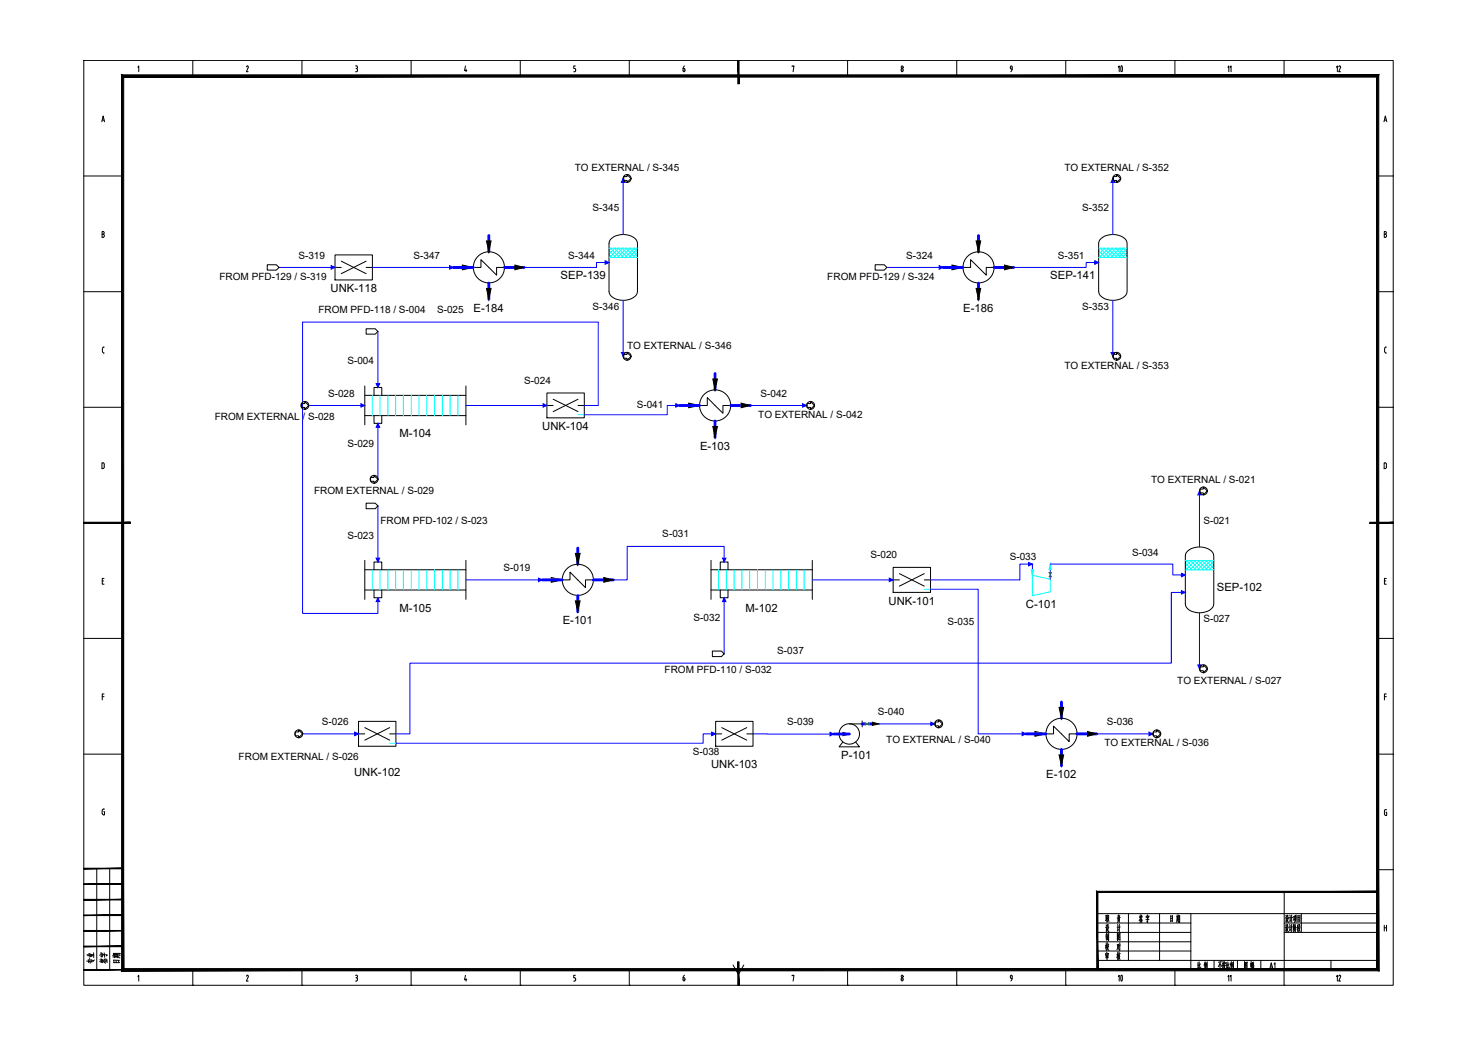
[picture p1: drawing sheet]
<svg xmlns="http://www.w3.org/2000/svg" width="420mm" height="297mm" viewBox="0 0 420 297" stroke-linecap="round" stroke-linejoin="round" font-family="sans-serif">
<g fill="none" stroke="#000" stroke-width=".28">
<path d="M23.8 17.2h372.3v262.9h-372.3zM39.2 19.1l.2-.4v1.7M54.8 17.2h.1M54.8 17.2v4.4M70.3 18.7l.3 .2v.4M70.3 18.7l-.2 .3M70.5 19.3l-.5 1.1h.6M85.8 17.2h.1M85.8 17.2v4.4M101.1 18.7l.5 .2v.4l-.2 .2M101.2 19.5h.1M101.4 19.5l.2 .3"/>
<path d="M101.6 19.8v.3M116.9 17.2h.1M116.9 17.2v4.4M132.3 18.7l-.2 1.4h.6M132.5 19.7v.7M147.9 17.2h.1M147.9 17.2v4.4M163.4 19.5l.2 .3-.2 .6M163.6 18.7h-.5v.8h.3M178.9 17.2h.1M178.9 17.2v4.4M194.6 18.7l-.4 .8"/>
<path d="M194.7 19.8v.3M194.7 19.8l-.1-.3h-.4l.1 .8h.3l.1-.3M209.9 17.2h.1M225.2 18.9v-.2h.5l-.2 1.7M240.9 17.2h.1M240.9 17.2v4.4M256.7 19.8v.3M256.7 19.8l-.1-.3a.42 .42 0 0 0-.4 .4 .42 .42 0 0 0 .4 .4l.1-.3M272 17.2h.1M272 17.2v4.4M287.5 19.7h.2M287.5 19.6a.43 .43 0 0 1-.3-.5 .43 .43 0 0 1 .4-.3l.1 1.1-.4 .5"/>
<path d="M303 17.2h.1M303 17.2v4.4M334 17.2h.1M334 17.2v4.4M365 17.2h.1M365 17.2v4.4M28.9 34.6l.4-1.6 .4 1.6M29.1 34.1h.5M101.6 20l-.1 .3-.4 .1M163.1 20.4h.3M393.4 34.6l.4-1.6 .4 1.6M393.6 34.1h.5"/>
<path d="M23.8 50h11.1M391.6 50h4.5M396.1 50h.1M29.3 66.5l.3-.1v-.4l-.6-.2v1.7h.3l.3-.3v-.4l-.6-.2M393.5 66.6h.3M393.8 65.8h-.3v1.7h.3M393.8 66.6l.4 .4-.4 .5M393.8 65.8l.3 .4-.3 .3M23.8 82.9h11.1M29.6 98.7h-.3l-.2 .4 .1 1 .4 .3M391.6 82.9h4.5M393.6 99.1v.8"/>
<path d="M393.6 99.9l.3 .4M393.9 98.7h.2M393.9 98.7l-.3 .4M396.1 82.9h.1M23.8 115.8h11.1M391.6 115.8h4.5M393.9 100.4h.2M396.1 115.8h.1M29 131.6l.6 .2 .1 .9-.2 .4-.5 .1zM394.1 132.1v.6M394.2 132l-.2-.4h-.5v1.6l.5-.1 .2-.4M396.1 148.6h.1"/>
<path d="M29.1 165.1h.3M29.6 164.4h-.5v1.7h.5M393.6 165.1h.4M394.1 164.4h-.5v1.7h.5M23.8 181.5h11.1M29.1 198h.5M29.6 197.3h-.5v1.7M391.6 181.5h4.5M393.6 198h.5M394.1 197.3h-.5v1.7M396.1 181.5h.1M23.8 214.4h11.1"/>
<path d="M391.6 214.4h4.5M396.1 214.4h.1M29 230.4v.8M29.5 230.7h.2v.9l-.5-.1-.1-.4M29.7 230h-.5l-.1 .4M394 230.9h.2v.9h-.3M394.2 230.2l-.6 .1v1l.3 .5M27.5 246.9v28.8M31.2 246.9v28.8M311.9 259.7h79.7M320.8 259.7v13.3M329.6 259.7v13.3"/>
<path d="M338.5 259.7v16M365.1 253.5v22.2M369.9 259.7v5.3M391.6 247.2h4.5M396.1 247.2h.1M39.2 277.6l.2-.4v1.7M54.8 275.7v4.4M70.3 277.2l.3 .2v.3M70.3 277.2l-.2 .3M70.5 277.8l-.5 1.1h.6M85.8 275.7v4.4M101.1 277.2h.2"/>
<path d="M101.1 278.9h.2M101.2 277.9l.3 .1 .1 .3M101.4 277.2l.2 .3-.2 .4M101.6 278.3v.2M101.6 278.5l-.2 .3M116.9 275.7v4.4M132.3 277.2l-.2 1.3h.6M132.5 278.2v.7M147.9 275.7v4.4M163.1 278.9h.3M163.4 277.9l.2 .6M163.6 277.2h-.5v.7h.3"/>
<path d="M163.6 278.5l-.2 .3M178.9 275.7v4.4M194.2 278.5l.2 .3 .3-.3M194.6 277.2l-.4 .7M194.7 278.3v.2M194.7 278.3l-.1-.3-.4-.1v.6M208.4 274.3l1.5 2.7 1.5-2.7M225.2 277.4v-.2h.5l-.2 1.7M240.9 275.7v4.4M256.2 278.5l.3 .3 .2-.3M256.7 278.3v.2M256.7 278.3l-.2-.4-.3 .6"/>
<path d="M272 275.7v4.4M287.2 277.5l.3-.3 .3 .3M287.2 277.8l.3 .3M287.2 277.6v.2M287.5 278.2h.2M287.7 278.1l-.4 .7M287.7 277.6v.5M303 275.7v4.4M311.9 273h79.7M311.9 262.4h26.6M311.9 265h26.6M311.9 267.7h26.6"/>
<path d="M311.9 270.3h26.6M324.1 261.6l.1 .3M324.2 260l-.2 .9M324.2 260.5v.3M324.3 261.5v.4M324.3 260.8l.5 .8M324.3 260.4l-.2 .1M324.5 261.3l-.4 .1M324.5 260.1l-.7 1.6M324.5 261.5l-.1 .6M324.6 260.5v.3M324.7 262.1l-.7 .1"/>
<path d="M324.8 260.4l-.3 .1M325.9 260.4l-.1 .4M326.2 260v.4M326.2 261v1.2l-.2-.3M326.4 260.8h-.4M326.4 260.7l-.2 .4M326.6 260.4l-.7 .1M326.6 260.4l-.1 .4M326.6 261.3l-.9 .1M332.8 260.3v1.7M333.1 261l-.3 .1M333.3 260.3l-.5 .2"/>
<path d="M333.3 261.7l-.5 .1M333.3 260.3v1.6M334 275.7v4.4M334.6 260.1v1.3M334.6 261.6l-.1 .6M334.8 261.6l.1 .3M334.8 260.8h-.2M334.8 261.1h-.2M334.9 260v1.4M335 260.4l-.5 .1M335 261.4l-.5 .1M335.1 260.3l-.1 1.9"/>
<path d="M335.3 260.8h-.2M335.3 261.2l-.2 .1M335.4 260.2v2l-.2-.2M335.4 260.3h-.3M340.6 273.5v1.7M340.8 274.3l-.2 .1M340.9 274.9l-.4 .5M340.9 273.4v1.8l.2 .2h.2v-.5M341.2 274l-.3 .6M342.5 273.8v1.7M342.6 273.4l-.3 1M342.6 274.4l.2 .3"/>
<path d="M342.8 273.7l-.3 .9M342.9 274.1l-.3 1.2M342.9 274.1l-.2 .1M342.9 273.7l-.3 .1M343 273.9v1M343.2 273.4v2l-.2-.2M345.1 273v2.7M346.8 273.9v1.5M346.9 273.4l-.6 1.4M347 274.1l.3 .6M347.2 273.4l-.8 .1M347.7 273.3v2.1l-.2-.2"/>
<path d="M347.8 274.3l-.3 .3M347.8 273.9l-.3 .1M347.8 273.6v.5M348 273.3l.1 .3M348.1 273.9l-.2 .9 .4 .6M348.2 274.4l-.4 1.1M348.3 273.8h-.5M348.3 273.6v.4M348.4 274.4l-.6 .1M348.7 273.5v1.7M349 274.2l-.3 .2M349.1 273.4v1.8l.2 .2h.1v-.5"/>
<path d="M349.4 274l-.3 .6M350 273.8v1.7M350 273.3l-.3 1.1M350.1 274.4l.1 .3M350.2 273.7l-.2 .9M350.3 274.1l-.2 1.2M350.3 274.1l-.2 .1M350.4 273.6l-.3 .2M350.5 273.9v1M350.6 273.3v2.1l-.1-.2M351.8 273v2.7M353.8 275.4v-2v2"/>
<path d="M353.8 275.3h.7M354.1 274.1l.4 .5M354.1 274.9l.1 .3M354.1 274.6l.1 .2M354.2 273.7l-.3 .6M354.3 273.9l-.2 .1M354.4 273.8l-.6 .9M354.5 273.4v2M354.5 273.5l-.7 .1M355.5 274l.3-.1v.7M355.5 273.8v.9M355.7 273.3v2.2"/>
<path d="M355.9 274.4v1.1M356 273.8v.6M356.2 274.5v.9M356.3 274.9l-.3 .1M356.3 275.3l-.4 .1M356.3 273.8l-.3 .1M356.3 273.8v.4l-.3 .1M356.4 274.5l-.5 .1M356.4 273.5l-.5 .1M356.4 274.4l-.1 1M365 275.7v4.4M365.1 262.4h26.5"/>
<path d="M365.1 265h26.5M365.4 262.9l.2 .3M365.5 260.2l.2 .3M365.6 263.6h-.3M365.6 263.5v1M365.6 260.9h-.2M365.6 260.8v1M365.7 264.2l-.2 .5M365.8 264l.5 .8M365.8 261.5l-.3 .5M365.8 261.3l.5 .9M365.8 262.8l-.1 1"/>
<path d="M365.9 260.1l-.2 1M366 262.8v.6l.3 .2M366 262.9h-.2M366.1 260.1l.1 .8h.1M366.1 260.2l-.2 .1M366.1 263.8h-.4M366.1 263.7l-.5 1.1M366.2 261.1h-.4M366.2 261l-.5 1.2M366.6 262.8l.2 .4M366.7 260.1l.1 .4M366.7 263.4l-.1 1.2 .2-.5"/>
<path d="M366.7 263.5l-.2 .1M366.8 260.8l-.2 .1M366.8 260.7l-.1 1.2M366.9 261.5l-.2 .4M367.1 262.7v2.1M367.2 260.1v2.1M367.4 263.5l-.6 .1M367.4 260.8l-.5 .1M367.7 262.7v2.1M367.8 260.5v.9M367.9 262.8l-.1 1.4-.1-.2M367.9 262.9h-.2"/>
<path d="M368 260.5h-.3M368.1 263.6l-.3 1.2M368.1 260.5v1.1M368.1 261.3l-.4 .3M368.1 262.9l.4 .8M368.2 262.7l-.3 1M368.2 263.5v1.4M368.3 260.8l-.4 1.4M368.3 260.2l-.1 .5M368.3 261.6l.2 .5M368.5 260.6l-.4 .1M368.5 260.5v1.1"/>
<path d="M368.6 260.1l-.5 .2M368.9 262.9v1.8M369 260.2v1.9M369.1 263.6l-.2 .1M369.1 263.3l-.2 .1M369.1 264l-.4 .2M369.1 262.8l-.2 .3M369.2 264l.4 .7M369.2 263.8l.3-.1-.5 1.1M369.3 262.8l-.1 .9M369.5 262.8l.1 .7M369.5 261.2l-.5 .1"/>
<path d="M369.5 260.8h-.5M369.5 262.9h-.2M369.5 261.7l-.5 .1M369.6 260.3l-.6 .1M369.6 260.2l-.1 1.9M378.4 273v2.7M393.5 263v1.7M393.5 263.7h.7M394.2 263v1.7M54.8 280.1h.1M85.8 280.1h.1M116.9 280.1h.1"/>
<path d="M147.9 280.1h.1M178.9 280.1h.1M209.9 280.1h.1M240.9 280.1h.1M272 280.1h.1M303 280.1h.1M334 280.1h.1M365 280.1h.1"/>
<circle cx="256.4" cy="19.1" r=".32"/>
<circle cx="256.4" cy="277.5" r=".32"/>
</g>
<g fill="#000" stroke="#000" stroke-width=".28">
<path d="M209.7 17.2l.4 6.6v-6.6zM209.7 17.2l.4 6.6h-.4z"/>
<path d="M34.6 21.3l.6 254v-253.4zM34.6 21.3l.6 254-.6 .7zM35.2 275.3l-.6 .7 356.7-.7zM34.6 276l356.7-.7 .7 .7zM391.3 21.9v253.4l.7 .7zM391.3 21.9l.7-.6v254.7zM35.2 21.9h356.1l.7-.6zM34.6 21.3h357.4l-356.8 .6z"/>
<path d="M23.8 148.4v.4l13.3-.4zM23.8 148.8l13.3-.4v.4z"/>
<path d="M389.4 148.8h6.7v-.4zM389.4 148.4h6.7l-6.7 .4z"/>
<path d="M23.8 255.8h11.1v-.2zM23.8 255.6h11.1l-11.1 .2z"/>
<path d="M23.8 251.4h11.1v-.2zM23.8 251.2h11.1l-11.1 .2z"/>
<path d="M23.8 247h11.1v-.2zM23.8 246.8h11.1l-11.1 .2z"/>
<path d="M312.1 253.7h79.5v-.3zM311.8 253.4h79.8l-79.5 .3zM311.8 253.4l.3 22.3v-22zM311.8 253.4l.3 22.3h-.3z"/>
<path d="M23.8 275.7h11.1v-.1zM23.8 275.6h11.1l-11.1 .1z"/>
<path d="M23.8 269.1h11.1v-.2zM23.8 268.9h11.1l-11.1 .2z"/>
<path d="M23.8 264.7h11.1v-.2zM23.8 264.5h11.1l-11.1 .2z"/>
<path d="M23.8 260.3h11.1v-.2zM23.8 260.1h11.1l-11.1 .2z"/>
<path d="M209.7 273.4v6.7h.4zM209.7 273.4h.4v6.7z"/>
</g>
<g fill="none" stroke="#000" stroke-width=".28">
<path d="M134.5 76h2.2v-2.2l4.5 4.4v-2.2h2.2M173.8 67.8a5.4 5.4 0 0 1 7.1 .4l.3 1v13.6a3.6 3.6 0 0 1-4 2.6 3.6 3.6 0 0 1-4.1-2.6v-13.6l.3-1zM273.7 76h2.2v-2.2l4.5 4.4v-2.2h2.2M313 67.8a5.4 5.4 0 0 1 7.1 .4l.3 1v13.6a3.6 3.6 0 0 1-4.1 2.6 3.6 3.6 0 0 1-4-2.6v-13.6l.3-1zM103.7 109.7v11.1M103.7 118.1h28.7M103.7 112.4h28.7M106.3 112.4v-2.3h2.2v2.3M106.3 118.1v2.2h2.2v-2.2M132.4 109.7v11.1M198.9 115.3h2.2v-2.3l4.4 4.5v-2.2h2.2M103.7 159.3v11.1"/>
<path d="M132.4 159.3v11.1M202.1 159.3v11.1M230.9 159.3v11.1M337.6 156.6a5.4 5.4 0 0 1 7.1 .4l.3 1v13.6a3.1 3.1 0 0 1-3.2 2.5 4.3 4.3 0 0 1-4.8-1.9v-14.2l.3-1zM103.7 167.7h28.7M103.7 162h28.7M106.3 162v-2.2h2.2v2.2M106.3 167.7v2.2h2.2v-2.2M159.8 164.8h2.2v-2.2l4.4 4.4v-2.2h2.3M202.1 167.7h28.8M202.1 162h28.8M204.8 162v-2.2h2.2v2.2"/>
<path d="M204.8 167.7v2.2h2.2v-2.2M239.6 210.9l-1.1 1.4h5.8l-1.1-1.4M241.4 205.8h3.7M245.1 204.9v1.7M297.3 208.6h2.2v-2.2l4.4 4.4v-2.2h2.2"/>
<circle cx="139" cy="76" r="4.4"/>
<circle cx="278.2" cy="76" r="4.4"/>
<circle cx="203.3" cy="115.2" r="4.4"/>
<circle cx="164.3" cy="164.8" r="4.4"/>
<circle cx="241.4" cy="208.6" r="2.9"/>
<circle cx="301.8" cy="208.6" r="4.4"/>
</g>
<g fill="none" stroke="#0ff" stroke-width=".28">
<path d="M173.1 72.3l.8 .9M173.1 71.2l1.9 2M173.1 70.6h8.1M173.1 73.2h8.1M173.5 70.6l2.6 2.6M173.7 70.6l-.6 .5M174.6 70.6l2.6 2.6M174.8 70.6l-1.7 1.6M175.7 70.6l2.6 2.6M175.9 70.6l-2.6 2.6M176.8 70.6l2.6 2.6M177 70.6l-2.6 2.6"/>
<path d="M177.9 70.6l2.6 2.6M178.1 70.6l-2.6 2.6M179 70.6l2.2 2.2M179.2 70.6l-2.6 2.6M180.1 70.6l1.1 1.1M180.3 70.6l-2.6 2.6M181.2 70.7l-2.4 2.5M181.2 71.8l-1.3 1.4M181.2 72.9l-.2 .3M312.3 70.6h8.1M312.3 73.2h8.1M312.3 72.3l.8 .9"/>
<path d="M312.3 71.2l1.9 2M312.7 70.6l2.6 2.6M312.9 70.6l-.6 .5M313.8 70.6l2.6 2.6M314 70.6l-1.7 1.6M314.9 70.6l2.6 2.6M315.1 70.6l-2.6 2.6M316 70.6l2.6 2.6M316.2 70.6l-2.6 2.6M317.1 70.6l2.6 2.6M317.3 70.6l-2.6 2.6M318.2 70.6l2.2 2.2"/>
<path d="M318.4 70.6l-2.6 2.6M319.3 70.6l1.1 1.1M319.5 70.6l-2.6 2.6M320.4 70.6h.1M320.4 70.7l-2.4 2.5M320.4 71.8l-1.3 1.4M320.4 72.9l-.2 .3M105.8 112.4v5.7M108 112.4v5.7M110.3 112.4v5.7M112.5 112.4v5.7M114.7 112.4v5.7"/>
<path d="M116.9 112.4v5.7M119.1 112.4v5.7M121.3 112.4v5.7M123.5 112.4v5.7M125.8 112.4v5.7M128 112.4v5.7M130.2 112.4v5.7M337 159.4h8M337.3 159.4l2.7 2.6M337.6 159.4l-.6 .6M338.4 159.4l2.7 2.6M338.7 159.4l-1.7 1.7"/>
<path d="M339.5 159.4l2.7 2.6M339.8 159.4l-2.7 2.6M340.6 159.4l2.6 2.6M340.9 159.4l-2.7 2.6M341.7 159.4l2.6 2.6M341.9 159.4l-2.6 2.6M342.8 159.4l2.2 2.2M343 159.4l-2.6 2.6M343.9 159.4l1.1 1.1M344.1 159.4l-2.6 2.6M345 159.4h.1M345 159.5l-2.4 2.5"/>
<path d="M105.8 162v5.7M108 162v5.7M110.3 162v5.7M112.5 162v5.7M114.7 162v5.7M116.9 162v5.7M119.1 162v5.7M121.3 162v5.7M123.5 162v5.7M125.8 162v5.7M128 162v5.7M130.2 162v5.7"/>
<path d="M204.2 162v5.7M206.5 162v5.7M208.7 162v5.7M210.9 162v5.7M213.1 162v5.7M215.3 162v5.7M217.5 162v5.7M219.7 162v5.7M222 162v5.7M224.2 162v5.7M226.4 162v5.7M228.6 162v5.7"/>
<path d="M337 161.1l.8 .9M337 160.1l1.9 1.9M337 162h8M345 160.6l-1.3 1.4M345 161.7l-.2 .3"/>
</g>
<!-- layer: equipment_outline -->
<path d="M95.2 72.5h10.7v7.1h-10.7zM155.5 111.7h10.6v7.1h-10.6zM253.9 161.3h10.6v7.1h-10.6zM101.9 205h10.7v7.1h-10.7zM203.4 205h10.7v7.1h-10.7z" fill="none" stroke="#000" stroke-width=".28"/>
<!-- layer: internal_symbol -->
<path d="M97 74.2l7.1 3.6M104.1 74.2l-7.1 3.6M157.3 113.5l7 3.5M164.3 113.5l-7 3.5M255.7 163.1l7 3.5M262.7 163.1l-7 3.5M103.7 206.8l7.1 3.6M110.8 206.8l-7.1 3.6M205.2 206.8l7.1 3.6M212.3 206.8l-7.1 3.6" fill="none" stroke="#000" stroke-width=".28"/>
<!-- layer: process_line -->
<path d="M95.2 76h1.8M104.1 76h1.8M155.5 115.3h1.8M164.3 115.3h1.8M253.9 164.8h1.8M262.7 164.8h1.8M101.9 208.6h1.8M110.8 208.6h1.8M203.4 208.6h1.8M212.3 208.6h1.8" fill="none" stroke="#000" stroke-width=".28"/>
<!-- layer: EQUIPMENT -->
<path d="M164.3 117.9h1.8M262.7 167.5h1.8M293.5 163.5l5.1 1.2v3.5l-5.1 1.1zM293.5 162v1.5M110.8 211.3h1.8" fill="none" stroke="#0ff" stroke-width=".28"/>
<g fill="none" stroke="#00f" stroke-width=".8">
<path d="M128.9 76h5.6M139 67v4.6M143.4 76h5.6M268.1 76h5.6M278.2 67v4.6M282.6 76h5.6M139 80.5v4.6M278.2 80.5v4.6M193.2 115.3h5.7M203.3 106.2v4.6M203.3 119.7v4.6M207.7 115.3h5.6"/>
<path d="M164.2 155.8v4.6M154.2 164.8h5.6M164.2 169.3v4.6M168.7 164.8h5.6M301.7 199.5v4.7M237.1 208.6h4.3M245.1 205.8h.9M247 205.8h1M291.7 208.6h5.6M301.7 213v4.7M306.1 208.6h5.7"/>
</g>
<path d="M246 205.5v.6l1-.6v.6zM246.5 205.8h.1" fill="none" stroke="#0f0" stroke-width=".28"/>
<g fill="#000" stroke="#000" stroke-width=".28">
<path d="M131.4 75.3l3.1 .7-3.1 .7zM138.3 68.5h1.3l-.6 3.1zM146.4 75.3l2.6 .7-2.6 .7zM270.6 75.3l3.1 .7-3.1 .7zM277.5 68.5h1.3l-.6 3.1zM285.6 75.3l2.6 .7-2.6 .7zM138.3 82h1.3l-.6 3.1zM277.5 82h1.3l-.6 3.1zM195.8 114.6l3.1 .7-3.1 .6zM202.6 107.7h1.3l-.6 3.1zM210.7 114.6l2.6 .7-2.6 .6zM202.6 121.2h1.3l-.6 3.1z"/>
<path d="M156.7 164.2l3.1 .6-3.1 .7zM163.6 157.3h1.3l-.7 3.1zM163.6 170.8h1.3l-.7 3.1zM171.6 164.2l2.7 .6-2.7 .7zM239.6 208.2l1.8 .4-1.8 .5zM248 205.3l1.8 .5-1.8 .4zM294.2 207.9l3.1 .7-3.1 .7zM301.1 201.1h1.3l-.7 3.1zM301.1 214.6h1.3l-.7 3.1zM309.1 207.9l2.7 .7-2.7 .7z"/>
</g>
<!-- layer: EQUIPMENT -->
<path d="M293.5 160.3v1.7M298.6 160.3v2.5M298.6 163.9v.8" fill="none" stroke="#00f" stroke-width=".28"/>
<path d="M298.2 162.8h.7l-.7 1.1h.7z" fill="none" stroke="#0f0" stroke-width=".28"/>
<g fill="#0ff" stroke="#0ff" stroke-width=".28">
<path d="M293.1 162h.7l-.3 1.5z"/>
<path d="M298.6 160.3l.3 1.6h-.7z"/>
</g>
<!-- layer: STREAM -->
<g fill="none" stroke="#00f" stroke-width=".28">
<path d="M177.2 50.7v16M316.3 50.7v16M79.3 76h15.9M105.9 76h23M173.1 74.6h-3.5v1.4h-20.6M252.1 76h16M312.3 74.6h-3.5v1.4h-20.6M107.4 94.2v15.9M177.2 85.4v15.9M316.3 85.4v15.9M87.7 115.3h16M132.4 115.3h23.1"/>
<path d="M166.1 115.3h4v-23.7h-84.1v82.8h21.4v-4.5M193.2 115.3h-3.5v2.6h-23.6M213.3 115.3h16M107.4 120.3v16M341 139.6v15.9M107.4 143.8v16M205.9 159.8v-4.5h-27.6v9.5h-4M132.4 164.8h21.8M205.9 169.9v16M230.9 164.8h23M264.5 167.5h13.6v41.1h13.6M293.5 160.3h-3.6v4.5h-25.4"/>
<path d="M298.6 160.3h34.8v3.1h3.6M337 168.4h-4v20.1h-216.5v20.1h-3.9M341 174.2v15.9M86 208.6h15.9M203.4 208.6h-3.5v2.7h-87.3M214.1 208.6h23M249.8 205.8h15.9M311.8 208.6h15.9"/>
</g>
<!-- layer: STREAM_ARROW -->
<g fill="#00f" stroke="#00f" stroke-width=".28">
<path d="M106.9 109h1l-.5 1.1z"/>
<path d="M153.1 164.3l1.1 .5-1.1 .5z"/>
<path d="M252.8 164.3l1.1 .5-1.1 .5z"/>
<path d="M341 139.6l.5 1.1h-1z"/>
<path d="M106.9 158.7h1l-.5 1.1z"/>
<path d="M154.4 114.8l1.1 .5-1.1 .4z"/>
<path d="M107.4 169.9l.5 1.1h-1z"/>
<path d="M100.8 208.1l1.1 .5-1.1 .5z"/>
<path d="M340.5 189h1l-.5 1.1z"/>
<path d="M102.6 114.8l1.1 .5-1.1 .4z"/>
<path d="M107.4 120.3l.5 1.1h-1z"/>
<path d="M205.4 158.7h1l-.5 1.1z"/>
<path d="M205.9 169.9l.5 1.1h-1z"/>
<path d="M292.4 159.9l1.1 .4-1.1 .6z"/>
<path d="M335.9 163l1.1 .4-1.1 .5z"/>
<path d="M290.6 208.1l1.1 .5-1.1 .5z"/>
<path d="M326.6 208.1l1.1 .5-1.1 .5z"/>
<path d="M335.9 167.9l1.1 .5-1.1 .5z"/>
<path d="M202.3 208.1l1.1 .5-1.1 .5z"/>
<path d="M236 208.2l1.1 .4-1.1 .6z"/>
<path d="M264.6 205.3l1.1 .5-1.1 .4z"/>
<path d="M192.1 114.8l1.1 .5-1.1 .4z"/>
<path d="M228.2 114.8l1.1 .5-1.1 .4z"/>
<path d="M94.1 75.5l1.1 .5-1.1 .5z"/>
<path d="M267 75.5l1.1 .5-1.1 .5z"/>
<path d="M172 74.1l1.1 .5-1.1 .5z"/>
<path d="M177.2 50.7l.5 1.1h-1.1z"/>
<path d="M176.6 100.2h1.1l-.5 1.1z"/>
<path d="M127.8 75.5l1.1 .5-1.1 .5z"/>
<path d="M311.2 74.1l1.1 .5-1.1 .5z"/>
<path d="M316.3 50.7l.6 1.1h-1.1z"/>
<path d="M315.8 100.2h1.1l-.6 1.1z"/>
</g>
<!-- layer: CONNECTOR -->
<g fill="none" stroke="#000" stroke-width=".28">
<path d="M177.3 50.2h1v-.6l1.1 1.1-1.1 1.1v-.5h-1zM316.5 50.2h.9v-.6l1.2 1.1-1.2 1.1v-.5h-.9zM76 75.3h2.6l.7 .7-.7 .8h-2.6zM248.8 75.3h2.6l.7 .7-.7 .8h-2.6zM104.1 93.5h2.6l.7 .7-.7 .8h-2.6zM85.7 114.7h.9v-.6l1.1 1.2-1.1 1.1v-.6h-.9zM177.3 100.7h1v-.5l1.1 1.1-1.1 1.1v-.6h-1zM229.4 114.7h1v-.6l1.1 1.2-1.1 1.1v-.6h-1zM316.5 100.7h.9v-.5l1.2 1.1-1.2 1.1v-.6h-.9zM105.4 135.7h.9v-.5l1.1 1.1-1.1 1.1v-.6h-.9zM341.2 139h.9v-.5l1.1 1.1-1.1 1.1v-.6h-.9zM104.1 143h2.6l.7 .8-.7 .8h-2.6z"/>
<path d="M202.5 185.1h2.6l.8 .8-.8 .7h-2.6zM341.2 189.6h.9v-.6l1.1 1.1-1.1 1.1v-.5h-.9zM83.9 208.1h1v-.6l1.1 1.1-1.1 1.1v-.5h-1zM265.9 205.2h.9v-.5l1.1 1.1-1.1 1.1v-.6h-.9zM327.9 208.1h.9v-.6l1.1 1.1-1.1 1.1v-.5h-.9z"/>
<circle cx="178.3" cy="50.7" r="1.12"/>
<circle cx="317.5" cy="50.7" r="1.12"/>
<circle cx="86.7" cy="115.2" r="1.12"/>
<circle cx="178.3" cy="101.3" r="1.12"/>
<circle cx="230.4" cy="115.2" r="1.12"/>
<circle cx="317.5" cy="101.3" r="1.12"/>
<circle cx="106.3" cy="136.2" r="1.12"/>
<circle cx="342.1" cy="139.5" r="1.12"/>
<circle cx="342.1" cy="190.1" r="1.12"/>
<circle cx="84.9" cy="208.6" r="1.12"/>
<circle cx="266.8" cy="205.7" r="1.12"/>
<circle cx="328.9" cy="208.6" r="1.12"/>
</g>
<text font-size="6.6" x="315.7" y="280.8">10</text>
<text font-size="6.2" x="315.7" y="22.2">10</text>
<text font-size="5.7" x="27.9" y="275.2" transform="rotate(-90 27.9 275.2)">专业</text>
<g font-size="5.3">
<text x="312.9" y="266">设 计</text>
<text x="313.3" y="268.5">制 图</text>
<text x="31.4" y="275.2" transform="rotate(-90 31.4 275.2)">签字</text>
<text x="34.9" y="274.8" transform="rotate(-90 34.9 274.8)">日期</text>
<text x="312.9" y="271.3">校 对</text>
</g>
<g font-size="4.4">
<text x="378.5" y="21.5">12</text>
<text x="363.4" y="276.6" transform="rotate(-90 363.4 276.6)">A1</text>
<text x="382.1" y="280.1" transform="rotate(-90 382.1 280.1)">12</text>
</g>
<g font-size="4">
<text x="351" y="21.5" transform="rotate(-90 351 21.5)">11</text>
<text x="351" y="280.1" transform="rotate(-90 351 280.1)">11</text>
</g>
<g font-size="3.2">
<text x="94" y="83.1">UNK-118</text>
<text x="159.4" y="79.2">SEP-139</text>
<text x="298.6" y="79.2">SEP-141</text>
<text x="134.6" y="88.6">E-184</text>
<text x="273.8" y="88.6">E-186</text>
<text x="113.5" y="124.3">M-104</text>
<text x="154.2" y="122.3">UNK-104</text>
<text x="199" y="127.9">E-103</text>
<text x="113.5" y="173.9">M-105</text>
<text x="211.9" y="173.9">M-102</text>
<text x="252.6" y="171.9">UNK-101</text>
<text x="291.7" y="172.8">C-101</text>
<text x="345.9" y="168">SEP-102</text>
<text x="160" y="177.4">E-101</text>
<text x="239.1" y="215.8">P-101</text>
<text x="100.7" y="220.6">UNK-102</text>
<text x="202.1" y="218.4">UNK-103</text>
<text x="297.4" y="221.2">E-102</text>
</g>
<g font-size="2.8">
<text x="163.4" y="48.5">TO EXTERNAL / S-345</text>
<text x="302.6" y="48.5">TO EXTERNAL / S-352</text>
<text x="168.5" y="60">S-345</text>
<text x="307.7" y="60">S-352</text>
<text x="84.8" y="73.6">S-319</text>
<text x="117.5" y="73.6">S-347</text>
<text x="161.5" y="73.6">S-344</text>
<text x="257.6" y="73.6">S-324</text>
<text x="300.7" y="73.6">S-351</text>
<text x="62.4" y="79.6">FROM PFD-129 / S-319</text>
<text x="235.2" y="79.6">FROM PFD-129 / S-324</text>
<text x="90.5" y="88.9">FROM PFD-118 / S-004</text>
<text x="124.2" y="88.9">S-025</text>
<text x="168.5" y="88">S-346</text>
<text x="307.7" y="88">S-353</text>
<text x="178.3" y="99.1">TO EXTERNAL / S-346</text>
<text x="98.7" y="103.5">S-004</text>
<text x="302.6" y="104.8">TO EXTERNAL / S-353</text>
<text x="93.2" y="112.8">S-028</text>
<text x="149" y="109">S-024</text>
<text x="216.2" y="112.8">S-042</text>
<text x="61" y="119.5">FROM EXTERNAL / S-028</text>
<text x="181" y="115.9">S-041</text>
<text x="215.5" y="118.8">TO EXTERNAL / S-042</text>
<text x="98.7" y="127">S-029</text>
<text x="327.2" y="137.3">TO EXTERNAL / S-021</text>
<text x="89.3" y="140.5">FROM EXTERNAL / S-029</text>
<text x="108.1" y="149">FROM PFD-102 / S-023</text>
<text x="342.1" y="148.8">S-021</text>
<text x="98.7" y="153.1">S-023</text>
<text x="188.3" y="152.7">S-031</text>
<text x="247.5" y="158.7">S-020</text>
<text x="287" y="159.2">S-033</text>
<text x="321.8" y="157.9">S-034</text>
<text x="143.2" y="162.4">S-019</text>
<text x="197.2" y="176.6">S-032</text>
<text x="269.4" y="177.8">S-035</text>
<text x="342.1" y="176.9">S-027</text>
<text x="221" y="185.8">S-037</text>
<text x="188.9" y="191.4">FROM PFD-110 / S-032</text>
<text x="334.7" y="194.4">TO EXTERNAL / S-027</text>
<text x="249.5" y="203.1">S-040</text>
<text x="91.5" y="206.1">S-026</text>
<text x="223.8" y="206">S-039</text>
<text x="314.6" y="206.1">S-036</text>
<text x="67.8" y="215.9">FROM EXTERNAL / S-026</text>
<text x="197" y="214.6">S-038</text>
<text x="252" y="211.3">TO EXTERNAL / S-040</text>
<text x="314" y="212.1">TO EXTERNAL / S-036</text>
</g>
</svg>
